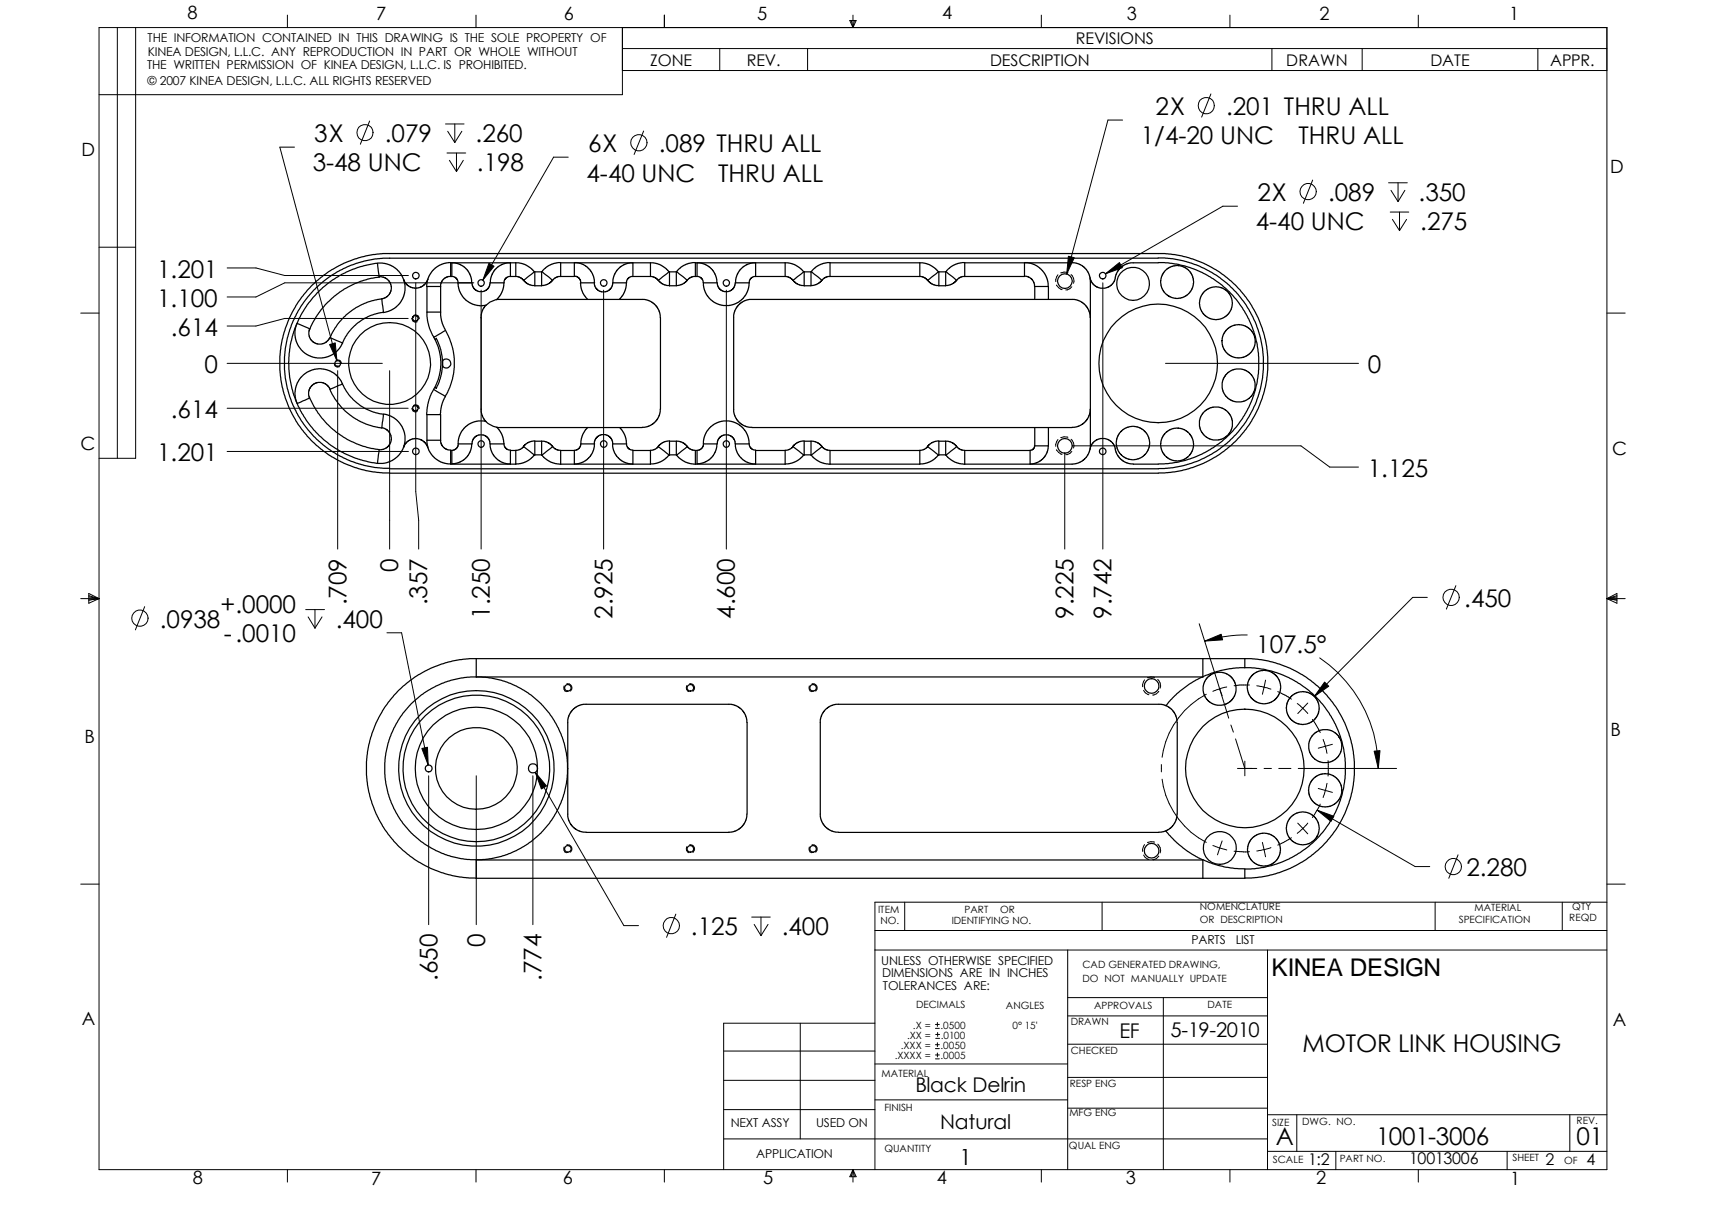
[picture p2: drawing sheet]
<svg xmlns="http://www.w3.org/2000/svg" width="297mm" height="210mm" viewBox="0 0 297 210" stroke-linecap="round" stroke-linejoin="round" font-family="sans-serif">
<g fill="none" stroke="#000" stroke-width=".17">
<path d="M17.2 4.8h261.6v198.1h-261.6zM20.4 4.8v74.7M23.5 4.8v74.7h-6.3M49.9 2.6v2.2M82.6 2.6v2.2M108 4.8v11.6h-90.8M108 12.2h170.8M108 8.4h170.8M115.3 2.6v2.2M124.9 8.4v3.8M140.1 8.4v3.8M147.4 3.6h1.1l-.5 1.2z"/>
<path d="M147.7 3.6l.3 1.2M148 2.6v2.2M148.2 3.6l-.2 1.2M180.7 2.6v2.2M210.1 16.3l-1.6 4M213.4 2.6v2.2M220.7 8.4v3.8M236.3 8.4v3.8M246.1 2.6v2.2M266.8 8.4v3.8M51.1 25.5h-2.5l9.9 37.1M64.1 21l-1.6 4"/>
<path d="M77.3 21.5h3.2M77.6 26.5h3.2M77.7 22.8l1.2 1.9M78 27.8l1.2 2M78.9 21.5v3.2M79.2 26.5v3.3M80.1 22.8l-1.2 1.9M80.4 27.8l-1.2 2M98.6 27.3h-2.5l-12.3 21.3M111.7 22.7l-1.7 4.1M194.8 20.8h-2.6l-7.1 26.7M214.7 35.8h-2.5l-20.4 11.7"/>
<path d="M227.7 31.2l-1.6 4.1M240.9 31.7h3.3M241.2 36.8h3.2M241.3 33l1.3 2M241.6 38.1l1.2 1.9M242.6 31.7v3.3M242.8 36.8v3.2M243.8 33l-1.2 2M244 38.1l-1.2 1.9M14 54.3h3.2M17.2 42.9h6.3M39.4 46.5h5l5 1.3h21.5"/>
<path d="M57.2 59.8l1-.3 .3 3.1zM70.8 55.2h-21.4l-5 1.4h-5M71.5 55.2a.61 .61 0 0 0 .8 .6M71.8 54.7a.62 .62 0 0 1 .9 .6M72.1 49.1v36.2l.5 5v4.9M82.2 49.1h-32.8l-5 2.4h-5M83.5 50.3v44.9M84.8 45.7l.9 .5-1.9 2.4zM104.7 50.3v44.9M126 50.3v44.9M183.3 49.4l.4 .5 .6 .3M183.6 47.7l-.4 .8v.4"/>
<path d="M185.3 47.3l-.7-.1-.5 .1M185.4 44.4l1 .3-1.3 2.8zM185.8 47.6a1.43 1.43 0 0 1 .5 1.5M186 49.7l-.4 .4-.7 .2M191.3 49.1v46.1M191.8 47.5l2.4-1.9 .5 .8zM278.8 54.3h3.2M39.4 63h26.9M39.4 70.8h31.4M39.4 78.3h31.5M58 63a.59 .59 0 0 0 .9 .6M58.3 62.5h.1a.56 .56 0 0 1 .6 0 .56 .56 0 0 1 .2 .6"/>
<path d="M58.6 64.3v30.9M67.6 64.3v30.9M71.5 70.8a.61 .61 0 0 0 .8 .6M71.8 70.3h.1a.56 .56 0 0 1 .6 0 .56 .56 0 0 1 .2 .6M183.3 78l.4 .5 .6 .3M183.6 76.2l-.4 .9v.3M184.7 78.6v16.6M185.3 75.9l-.7-.1-.5 .1M185.8 76.2a1.43 1.43 0 0 1 .5 1.5M186 78.3l-.4 .4-.7 .2M186 77.3h39.7l5 3.7h5M202.2 63h33.5"/>
<path d="M14 103.8h3.2M15.4 103.3l1.8 .5M15.4 103l1.8 .8-1.8 .8zM15.4 103.5l1.8 .3M17.2 103.8l-1.8 .3M25.1 105.2l-1.6 4.1M53 105.7h3.3M53.5 107l1.1 2M54.6 105.7v3.3M55.9 107l-1.3 2M67.1 109.8h2.6l4.6 22.9M97.9 119a.67 .67 0 0 0 .4 1"/>
<path d="M98.3 118.6a.69 .69 0 0 1 .9 .4 .69 .69 0 0 1-.3 .8M119.1 119a.67 .67 0 0 0 .5 1M119.6 118.6a.71 .71 0 0 1 .8 .4 .71 .71 0 0 1-.2 .9M140.4 119a.67 .67 0 0 0 .5 1M140.9 118.6a.69 .69 0 0 1 .8 .4 .69 .69 0 0 1-.2 .8M198.4 119.8l.3 .4 .6 .3M198.6 117.9l-.4 .8v.4M200.3 117.5l-.6-.1-.6 .2M200.9 117.9a1.43 1.43 0 0 1 .4 1.5M201 119.9a1.21 1.21 0 0 1-1 .7M208.1 108.2l3.5 11.3M209 111.2l2.9-1.2 .2 1z"/>
<path d="M211.6 119.5l-1.2 .4M211.6 119.5l1.6 5.1M211.6 119.5l.4 1.2M212.8 119.2l-1.2 .3M216.4 110.2a25 25 0 0 0-7.4 1M216.8 118.8l-2.7 .2M218.1 119l1.2 .2M219.3 119.2l1.2 .3M219.3 119.2l-.3 1.2M219.6 118l-.3 1.2M221.7 120l2.4 1.3M229 114.1a23.2 23.2 0 0 1 10.1 19.2"/>
<path d="M229.8 118.3l.7 .7-2.5 1.8zM247.6 103.6h-2.5l-17.1 17.2M252.6 101.6l-1.7 4.1M278.8 103.8h3.2M278.8 103.8l1.7-.8v1.6zM278.8 103.8l1.7 .3M280.5 103.3l-1.7 .5M280.5 103.5l-1.7 .3M73.2 129.8l1-.2 .1 3.1zM74.4 134.6v25.8M82.6 134.6v25.8M92.5 134.6v25.8"/>
<path d="M92.9 134l1.9 2.4-.9 .5zM92.9 134l15.3 26.6h2.6M201.5 132.6v1.3M201.6 135.2a14.6 14.6 0 0 0 7.7 10.9M209.3 120.4a14.8 14.8 0 0 0-7.7 11M213.6 125.8l.4 1.2M214.4 128.2l1.6 5.1M214.7 133.3h3.4M216 132v2.6M219.3 133.3h1.3M221.9 133.3h2.1M225.1 122l1 .9 .8 .9"/>
<path d="M225.3 133.3h17M226.9 122l-1.7 1.8M227.7 124.8l1.4 2.3M228.7 136.8l2.5 .7M229.1 139.5l-1.4 2.3M229.6 128.3l.6 2.4M230.2 135.9l-.6 2.4M230.4 132v2.6M231.2 129.1l-2.5 .7M238.4 130.3l1-.1-.3 3.1zM14 153.4h3.2M97.9 146.9v.1a.67 .67 0 0 0 .4 .9"/>
<path d="M98.3 146.6a.69 .69 0 0 1 .9 .3 .69 .69 0 0 1-.3 .9M117.3 158.6l-1.6 4M119.1 146.9v.1a.67 .67 0 0 0 .5 .9M119.6 146.6a.71 .71 0 0 1 .8 .4 .71 .71 0 0 1-.2 .8M130.4 159.1h3.2M132 159.1v3.2M140.4 146.9v.1a.67 .67 0 0 0 .5 .9M140.9 146.6a.69 .69 0 0 1 .8 .3 .69 .69 0 0 1-.2 .9M157 156.5v4.9M191.2 156.5v4.9M198.4 148.3l.3 .5 .6 .3M198.6 146.5l-.4 .8v.4"/>
<path d="M200.3 146.1l-.6-.1-.6 .1M200.9 146.4a1.43 1.43 0 0 1 .4 1.6M201 148.5a1.21 1.21 0 0 1-1 .6M210.4 146.7l1.2 .4M211.6 147.1l1.2 .3M211.6 147.1l-.4 1.2M212 145.9l-.4 1.2M214.1 147.7h2.7M219 146.1l.3 1.3M219.3 147.4l-1.2 .2M219.3 147.4l.3 1.2M220.5 147l-1.2 .4"/>
<path d="M224.1 145.3l-2.4 1.3M225.2 142.8l.9 .9M226.1 143.7l-1 .9M226.1 143.7l.8 1M226.9 142.8l-.8 .9M228.6 140.5l2.8 1.1-.5 .9zM228.6 140.5l16.9 9.8h2.6M249 156.5v4.9M253 148.3l-1.6 4.1M271.1 156.5v4.9M278.8 156.5h-127v46.4M278.8 153.4h3.2"/>
<path d="M130.8 160.4l1.2 1.9M133.3 160.4l-1.3 1.9M138.8 177.5v20.1M151.8 161.4h127M151.8 164.8h127M151.8 177.5h-26.2v25.4M162.3 178.4h.7M162.3 177.7h.7M162.3 179.5h.7M162.6 177.4v.7M162.7 179.1v.7M185.2 164.8v38.1"/>
<path d="M185.2 176.2h34.7M185.2 173.1h34.7M201.8 173.1v29.8M219.9 164.8v38.1M125.6 192.5h26.2M125.6 187.4h26.2M125.6 182.3h26.2M125.6 197.6h94.3M151.8 190.8h33.4M151.8 184.6h33.4M162.3 183.7h.7M162.3 183h.7"/>
<path d="M162.3 181.9h.7M162.3 181.2h.7M162.3 180.1h.7M162.6 180.9v.7M162.6 182.7v.6M185.2 186.9h34.7M185.2 181.1h34.7M185.2 192.2h34.7M219.9 193.4h58.9M219.9 199.7h58.9M225 193.4v6.3M231.8 199.7v3.2"/>
<path d="M261.5 199.7v3.2M272.4 193.4v6.3M49.9 202.9v2.2M82.6 202.9v2.2M115.3 202.9v2.2M148 202.9v2.2M148 202.9l.5 1.2h-1.1zM148 202.9l.2 1.2M148 202.9l-.3 1.2M180.7 202.9v2.2M213.4 202.9v2.2M246.1 202.9v2.2"/>
<circle cx="209.3" cy="18.3" r="1.41"/>
<circle cx="63.3" cy="23" r="1.4"/>
<circle cx="110.9" cy="24.8" r="1.41"/>
<circle cx="227" cy="33.2" r="1.41"/>
<circle cx="24.3" cy="107.2" r="1.41"/>
<circle cx="251.8" cy="103.6" r="1.41"/>
<circle cx="252.2" cy="150.3" r="1.41"/>
<circle cx="116.5" cy="160.6" r="1.43"/>
</g>
<g fill="none" stroke="#000" stroke-width=".21">
<path d="M53.8 57.1l-2.2-1-.4 1.3 .1 1.4 .5 1.2 .9 1.1 1 .6 1.3 .4h.9l1-.2 1.4-.9 .6-.6 .5-.9M53.8 57.1l-.2 .3 .1 1.1 .4 .6 .7 .5h1.3l.7-.4 .4-.6M65.5 45.7l.3 2.4-1.3 .2-2 .5-2.2 1-1.4 .9-2 1.7-1.2 1.3-1.2 1.9-.7 1.5M65.7 48h.8l.6 .3 .6 .7 .2 .7v.7l-.3 .7-.5 .4-.9 .4M66.2 51.9l-2.5 .6-1.9 .8-1.8 1.4-1 1.1-1.1 1.5-.6 1.3 2.1 .9M66.5 54.2l-1.2 .2-1.1 .4-2.2 1.2-1.8 2-.8 1.5M70.1 48.5l.2 .9-.1 1.5-.6 1.3-.9 1.1-.8 .5-1.4 .4-.3-2.3M74.1 54.1v.8l.3 1.6 .9 2M74.1 54.1h2.4M74.2 48.4l-.3 .7-.5 .5-.7 .3-.8 .1-.7-.2-.5-.3-.5-.6-.5-1.2-.5-.6-1-.9-1-.4-.8-.2-1.2 .1-2.1 .4-1.8 .6-2 .9-1.6 1-2.7 2.2-1.4 1.7-1.2 1.7-1.4 3.3-.7 2.5-.2 2.8 .1 2.6 .3 1.5 .5 1.6 1.2 2.8 1 1.6 1.3 1.7 2.5 2.4 2.7 1.7 2.4 .9 3.4 .8 .3-2.4h.6l.7-.3 .5-.5 .3-.9v-.7l-.3-.6-.5-.5-.9-.3M75.7 58.7l.8 2 .3 2.3-.1 1.5-.3 1.1-.7 1.8-.2-.2M75.7 58.7l-.2 .2"/>
<path d="M76.5 54.1l.1 1.6 .7 1.6M76.5 49.7h-2.4v4.4M76.5 49.7v4.4M78.2 45.6l-1.5 .2-.8 .4-.6 .5-.9 1.3-.3 1-.1 .7M78.2 48h-.6l-.5 .3-.6 .7v.7M78.2 48h.2M78.4 45.6l1.3 .2 .9 .6 .9 1.1 .4 1.6-2.4-.1-.2-.6-.5-.4h-.4zM79.5 49.1l.2 1.4 .5 .9 .7 .8 1.6 .7 .7 .1h1.1M81.9 49.1l.1 .6 .3 .4 .8 .5h.7l.7-.4 .4-.5 .1-.6h2.5M83.5 55.1v16.4l.3 1 .5 .6h-1.6l-1.6 .6-.9 .9-.4 .8-.3 .8v.8M84.3 53a2.89 2.89 0 0 1 2.4-1.1h25.2l.8 .3 .7 .4 .5 .5 .4 .7 .3 1.3v15.9M84.3 53l-.6 .8-.3 1.3"/>
<path d="M87.5 49.1l-.4 1.5-.4 .8-.6 .5M88.6 48l-.8 .2-.3 .4v.5M88.6 48v-2.4l-1 .1-1.1 .5-.8 .8-.5 1.1-.1 1M88.6 48h.9M89.5 45.6h.5l1 .2 1.3 .9 .4 .5M89.5 45.6h-11.3v2.4M89.5 45.6v2.4M90.8 48.6l.6 .6 .6 .2 .8 .2M92.8 47.2v2.4M94 47.2v2.4h-1.2M94 47.2l1.9 1.4M94 47.2h-1.3l-1.9 1.4-.6-.5-.7-.1"/>
<path d="M95.9 48.6l-1.1 .8-.8 .1M97.3 45.6l-1.2 .1-.8 .3-.6 .4-.7 .8M97.3 48h-.7l-.7 .6M99.6 45.6l1.1 .1 .9 .4 .5 .4 .7 1 .4 1.6h-2.4l-.1-.5-.3-.4-.3-.2-.5-.1M99.6 45.6v2.4h-2.3M100.7 49.1l.1 .8 .3 .9 .9 1.1M103.1 49.1v.3l.3 .6 .4 .4 .5 .2h.8l.6-.3 .4-.5 .2-.7M106.3 49.1h2.4M108.7 49.1l-.3 1.5-.5 .8-.4 .5M109.8 48h-.4l-.5 .4-.2 .7M109.8 48v-2.4l-.9 .1-1.1 .5-.9 .8-.5 1.1-.1 1M109.8 48h3.1"/>
<path d="M112.9 45.6h.5l1 .2 1.3 .9 .4 .5M112.9 45.6h-15.6v2.4M112.9 45.6v2.4M114.2 48.6l.6 .6 .6 .2 .8 .2M116.2 47.2v2.4M117.3 47.2v2.4h-1.1M117.4 47.2l1.8 1.4M117.4 47.2h-1.3l-1.9 1.4-.7-.5-.6-.1M119.2 48.6l-1 .8-.9 .1M120.6 45.6l-1.1 .1-.8 .3-.7 .4-.6 .8M120.6 48h-.6l-.8 .6M120.6 48h.3"/>
<path d="M120.9 48v-2.4l.9 .1 1.3 .6 .6 .6 .4 .6 .3 1.6h-2.4M120.9 48h.4l.4 .3 .3 .8M122 49.1l.3 1.3 .7 1.2 .9 .9 1.6 .5 1.6-.1 1-.4 .5-.4 .6-.7 .5-.8 .3-1.5M124.5 49.1v.4l.3 .6 .8 .5h.8l.6-.4 .5-.5v-.6h2.5M131.1 48v-2.4l-.9 .1-1.1 .5-.9 .8-.5 1.1-.1 1M131.1 48h-.3l-.5 .2-.3 .4v.5M131.1 48h5.1M136.2 45.6h.6l.9 .2 1.3 .9 .4 .5M136.2 45.6h-15.6v2.4M136.2 45.6v2.4M137.6 48.6l.7 .6 1.2 .4M139.5 47.2v2.4"/>
<path d="M140.7 47.2v2.4h-1.2M140.8 47.2h-1.4l-1.8 1.4-.7-.5-.7-.1M140.8 47.2l1.8 1.4M142.6 48.6l-1 .8-.9 .1M144 45.6l-1.1 .1-.9 .3-.6 .4-.6 .8M144 48h-.7l-.7 .6M144 48h15.6M159.6 45.6h.5l1 .2 1.3 .9 .4 .5M159.6 45.6h-15.6v2.4M159.6 45.6v2.4M160.9 48.6l.7 .6 1.3 .4M162.9 47.2v2.4"/>
<path d="M164.1 47.2v2.4h-1.2M164.1 47.2h-1.3l-1.9 1.4-.6-.5-.7-.1M164.1 47.2l1.9 1.4M166 48.6l-1.1 .8-.8 .1M167.4 45.6l-1.2 .1-.8 .3-.6 .4-.7 .8M167.4 48h-.7l-.7 .6M177.8 45.6h.8l.8 .2 1.3 1 .9 1.2 .2 .9 .1 .8M177.8 47.9l.6 .1 .7 .5 .3 .5 .1 .7M177.8 45.6v2.4h-10.4M179.5 49.7h2.4M179.5 49.7v2.2M181.9 49.7v2.2"/>
<path d="M186 45.6l1 .1 1.2 .7 .6 .8 .3 1M186 45.6h-18.6v2.4M189.1 48.2v29.7M189.2 55.1l-.2-1.1-.5-.9-1-.8-1-.4-56.9 .1-.7 .3-.7 .5-.6 .8-.3 1v16.9l.3 1 .9 1 1.1 .5 .9 .1M201 44.7l2.4 .2 2 .4 2.1 .6 2.6 1.3 2.8 1.9 1.9 2 1.4 1.7 .8 1.4 .8 1.6 .5 1.5 .8 3.2 .1 3.6-.5 3.3-.9 2.8-1.6 3-1.7 2.1-1.3 1.3-1.5 1.3-2.7 1.6-3.2 1.1-2.4 .6-2.4 .1h-133.4M201 44.8h-134.5l-3.3 .5-3 1-1.6 .8-1.5 1-2.7 2.3-2.1 2.6-1.4 2.6-1 3-.5 3.3 .1 3.6 .7 3.2 1.5 3.3 1.8 2.6 1.5 1.6 1 .9 2.6 1.8 2.4 1.2 2.2 .6 1.9 .4 2.5 .1M201 45.6h1.6l3 .5 2 .8 1.6 .7 1.3 .7 2.2 1.7 1.8 1.9 1.1 1.6 1.1 1.8 .8 2.2 .6 1.9 .3 1.9v3.4l-.3 1.9-.8 2.5-.6 1.6-1.1 1.9-1.1 1.5-1.8 1.9-2.2 1.7-1.3 .7-1.6 .8-2 .7-1.5 .3-2.1 .3h-5.4l-.9-.1-.6-.3-.8-.5-.6-.9-.5-1.7-.6-.6-.9-.3h-.8l-.8 .3-.7 .6-.3 .9M201 45.6h-4.9l-.8 .2-1 .7-.4 .5-.4 .9-.1 .8-.3 .5-.7 .6-.7 .2h-.8l-.8-.3-.7-.7-.3-.8M202.8 51.4l-.8-.7-.5-.9-.1-1.1 .2-1 .6-.8 1-.7 1.3-.1 .9 .2 .8 .6 .7 1 .2 1.2-.3 1-.5 .8-1.2 .7-1.1 .2-1.2-.4M51.6 70l2.2-1 .7 1.5 1.3 2 .9 1 1.6 1.5 1.9 1.2 1.7 .8 1.9 .6 2 .4M53.7 69l-.2-.4 .1-1 .3-.5 .6-.6 .7-.2 .9 .1 .6 .3 .6 .8 2.1-.9-.2-.5-1-1.2-1.5-.8-1.5-.1-.9 .1-1 .4-1.2 1.1-.8 1.5-.1 1.4 .4 1.4M59.4 66.6l.7 1.3 .8 1.1 1.7 1.4 2.2 1.1 1.7 .4-.3 2.4-1.3-.3-1.5-.5-1.3-.6-1-.6-1.2-1-1.3-1.4-1-1.5-.4-.9"/>
<path d="M66.5 71.8l1 .3 .9 .4 .8 .7 .6 .8 .5 1.6v1l-.2 1M70.1 77.6l-.8 1.3-1.2 1-1.3 .4-1.4 .1M70.1 77.6l.2-.6 .6-.5 .7-.4h.7l.7 .1 .5 .4 .5 .4 .2 .6M72.5 70.6a.48 .48 0 0 1-.5 .7 .48 .48 0 0 1-.2-.9l.3-.1 .4 .3M74 71.9l.1-1.2 .3-1.4 .9-1.7 2 1.2-.4 .6-.3 1-.2 1.5M74.1 76.4l.1 1.2M74.1 76.4v-4.5h2.4v4.5M74.1 76.4h2.4M74.2 77.6l.6 1.2 .9 .9 1.2 .6 1.3 .2M75.2 67.5l.9-1.8 .4-2.3v-1.3l-.3-1.5-.9-2.1 2-1.2 .7 1.4 .6 1.8 .2 1.6v1.7l-.1 1.1-.4 1.5-.6 1.6-.4 .7M76.5 76.4v.6l.6 .8 .5 .2 .6 .1M76.8 62.5a.8 .8 0 0 1 1.2 0 .8 .8 0 0 1 0 1.1 .8 .8 0 0 1-1.2-.1z"/>
<path d="M78.4 78.1h-.2v2.4h11.3M78.4 78.1v2.4M79.5 77h2.4l-.2 .9-.5 1.1-.6 .7-1.1 .6-1.1 .1M79.5 77v.3l-.3 .5-.4 .3h-.4M81.9 77v-.4l.4-.7 .8-.5h.7l.7 .4 .4 .6 .1 .6M84.3 73.2l1.3 .8 .6 .1M85 77l.2 1.1 .4 .9 .8 .8 1.1 .5 1.1 .2v-2.4h.9M85 77h2.5v.4l.4 .5 .7 .2M86.2 74.1l.5 .6 .4 .7 .3 1.6M89.5 78.1v2.4M90.8 77.5l2 1.4M90.8 77.5l-.7 .5-.6 .1"/>
<path d="M92.7 78.9l-.5 .6-1.1 .7-1.6 .3M92.8 76.5h-.6l-.6 .3-.8 .7M92.8 78.9h1.2M94 78.9v.1M94 76.5l1 .2 .9 .7M94 76.5h-1.2v2.4M94 76.5v2.4M94 79l.5 .5 1.1 .7 .8 .2 .9 .1M97.3 78.1l-.7-.1-.7-.5-1.9 1.5M97.3 78.1v2.4M97.3 78.1h2.3M99.6 78.1v2.4"/>
<path d="M100.8 77h2.4l-.2 1.1-.6 1-.8 .8-.9 .4-1.1 .2M100.8 77l-.1 .4-.3 .5-.8 .2M102 74.2l-.4 .4-.5 .8-.3 .8v.8M103.1 77v-.4l.3-.6 .4-.4 .5-.2h.8l.6 .3 .5 .7 .1 .6h2.4M106.3 77l.1 1.1 .6 1 .8 .8 1.5 .6h.5v-2.4h3.1M107.5 74.2l.9 1.3 .3 1.5M108.7 77l.1 .4 .3 .5 .7 .2M112.9 78.1v2.4M114.2 77.5l2 1.4M114.2 77.5l-.7 .5-.6 .1M114.6 71l-.1 .8-.6 1.1-1 .9-1 .3h-25.7M116.1 78.9l-.5 .6-.6 .4-1 .4-1.1 .2"/>
<path d="M116.2 76.5h-.6l-.7 .3-.7 .7M116.2 78.9h1.1M117.3 78.9l.1 .1M117.3 76.5l1 .2 .9 .7M117.3 76.5h-1.1v2.4M117.3 76.5v2.4M117.4 79l.5 .5 1.1 .7 .8 .2 .8 .1M120.6 78.1l-.6-.1-.8-.5-1.8 1.5M120.6 78.1v2.4M120.6 78.1h.3M120.9 78.1v2.4M122.1 77l-.1 .4-.3 .5-.8 .2"/>
<path d="M124.5 77v-.4l.3-.7 .8-.5h.8l.6 .4 .5 .6 .1 .6M127.6 77l.1 1.1 .6 1 .8 .8 1.5 .6h.5v-2.4h5.1M127.6 77h2.4v.4l.4 .5 .7 .2M130 77l-.1-.8-.2-.8-.5-.8-.8-.9-1-.5-.9-.2h-1l-.9 .2-.9 .5-.9 .9-.5 1-.3 .9v.5h2.4l-.3 1.5-.4 .7-.8 .6-1.1 .5-.9 .1M136.2 78.1v2.4M137.6 77.5l1.9 1.4M137.6 77.5l-.6 .4-.8 .2M139.4 78.9l-.5 .6-1.1 .7-1.6 .3M139.5 76.5h-.5l-.7 .3-.7 .7M139.5 78.9h1.2M140.7 78.9l.1 .1M140.7 76.5l1 .2 .9 .7"/>
<path d="M140.7 76.5h-1.2v2.4M140.7 76.5v2.4M140.8 79l.5 .5 1 .7 .8 .2 .9 .1M144 78.1l-.7-.1-.7-.5-1.8 1.5M144 78.1v2.4M144 78.1h15.6M159.6 78.1v2.4M160.9 77.5l2 1.4M160.9 77.5l-.5 .4-.8 .2M162.8 78.9l-.5 .6-.6 .4-1 .4-1.1 .2M162.9 76.5h-.6l-.6 .3-.8 .7M162.9 78.9h1.2"/>
<path d="M164.1 78.9v.1M164.1 76.5l1 .2 .9 .7M164.1 76.5h-1.2v2.4M164.1 76.5v2.4M164.1 79l.5 .5 1.1 .7 .8 .2 .9 .1M167.4 78.1l-.7-.1-.7-.5-1.9 1.5M167.4 78.1v2.4M167.4 78.1h11.3M179.5 77.3l-.1 .5-.2 .2-.5 .1M179.5 74.2v3.1M179.5 77.3h2.4M181.9 77.3l-.2 1.1-.5 .9-.7 .6-.9 .5-.9 .1v-2.4"/>
<path d="M181.9 74.2v3.1M189.1 77.9l-.3 1-.6 .8-1 .6-1 .2h-18.8M189.2 71l-.3 1.3-.6 .9-1 .7-1.3 .3h-55.5M198.2 74.5l.7 .6 .5 1.2v1.3l-.5 1-.7 .7-1.1 .4h-1.3l-.9-.5-.8-.8-.4-1 .1-1.3 .4-1 .8-.7 1-.4h1.3l.9 .5M204.4 74.3l1 .2 1.1 .9 .5 .8 .1 1.1-.3 1-.8 1.1-.9 .4-1.1 .2-1-.3-1-.8-.5-.9-.1-1.1 .2-1 .9-1.1 .9-.4 1.1-.1M67.6 82h-2.1l-2.1-.4-1.8-.5-2-.8-2.6-1.4-2.7-2.2-1-1.1-1.6-2-1.5-2.6-.7-2-.5-1.8-.4-3v-2.4l.1-1.6 .8-3.2 1.2-2.8 1-1.8 1-1.3 2.2-2.4 2.7-1.9 2-1.1 2-.8 3.2-.7 1.6-.2 136.6 .1 3.2 .6 2.7 1 2.6 1.5 2.7 2.2 2 2.2 1.6 2.6 1.2 2.8 .8 3.2 .2 1.6v2.4l-.2 1.6-.4 2.1-1.1 3.1-1.1 2-1 1.4-1 1.2-1.6 1.7-2.7 1.9-2 1.1-2 .8-3.2 .8-2.7 .2h-133.4M97.3 80.5h15.6M120.6 80.5h15.6M144 80.5h15.6M82.6 117.4l-1.9 .1-2.5 .5-2.6 1-2 1.2-2.2 1.8-1.4 1.7-1.2 1.8-.9 1.9-.6 1.6-.5 2.7v2.5l.2 1.8 .5 2.3 .8 2 1.2 2 1.9 2.2 2.2 1.9 2 1.2 2 .8 2.3 .5 1.8 .2h2.5l2.7-.5 1.6-.6 1.9-.9 1.8-1.2 1.6-1.4 1.9-2.2 1.2-2 .8-2 .6-2.5 .2-2.5M82.6 117.4l2.5 .2 1.9 .4 1.5 .5 1.1 .5 2 1.2 2.2 1.8 1.9 2.3 1.2 2 .5 1.1 .5 1.5 .4 1.9 .2 2.5M82.6 114.3h-2.1l-2.1 .4-1.8 .5-1.9 .8-2.7 1.4-2.7 2.2-1 1-1.5 2.1-1.5 2.6-1.1 3.1-.4 2.1-.2 1.6v2.4l.2 1.6 .7 3.2 .8 1.9 1.1 2.1 1.3 1.9 1.3 1.4 1 1 2 1.5 2.7 1.5 1.9 .8 1.8 .5 2.1 .3 2.1 .2"/>
<path d="M82.6 114.3v3.1M82.6 117.4h126.1M82.6 114.3h133.4M208.7 117.4l-2.3 1.3-1.7 1.2-1.6 1.5-.8 1M208.7 114.3v3.1M216 115.8l1.7 .1 1.5 .2 1.4 .3 2.1 .7 2.8 1.5 1.6 1.2 1.2 1.1 1.2 1.3 1.1 1.5 1.1 1.9 1.1 3 .4 1.5 .2 2.1-.1 3.4-.5 2.4-.4 1.4-.7 1.6-1.1 1.8-1.1 1.6-1.2 1.3-1.2 1.1-1.6 1.2-2.8 1.4-2.1 .8-1.4 .3-1.5 .2h-1.7M216 114.3v1.5M216 114.3h2.1l2 .4 1.9 .5 1.9 .8 2.7 1.4 2.7 2.2 .9 1 1.6 2.1 1.5 2.6 .8 2 .5 1.8 .4 3v2.4l-.2 1.6-.7 3.2-.8 1.9-1.1 2.1-1.4 1.9-1.2 1.4-1 1-2 1.5-2.7 1.5-1.9 .8-1.9 .5-2 .3-2.1 .1M216 115.8l-2 .1-2.3 .4-1.4 .5-1.6 .6M219 116.3l1 .1 1.2 .6 .8 1.1 .2 .9-.2 1.2-.5 .9-.9 .7-1.1 .3-1.2-.2-.9-.5-.7-.9-.3-1.1 .2-1.2 .5-.9 1.1-.8 .9-.2M202.3 122.4l-.8-.2h-56.5l-.9 .2-.9 .7-.6 .9-.3 .8v16.9l.3 .8 .6 1 .8 .5 .6 .3 .9 .1h55.6M202.3 122.4l.7 .4 .6 .6 .4 .6 .2 .8 .1 16.4"/>
<path d="M227.3 120.3l1 .7 .5 1.1 .1 1.2-.4 1-.8 .9-1 .4h-1.2l-1-.3-.8-.8-.4-1-.1-1.2 .4-1 .8-.8 .9-.4 1.2-.1 .8 .3M232.3 127.9l.4 .9 .1 1.1-.4 1-.7 .8-.9 .5-1.3 .1-1-.3-.9-.8-.4-.9-.1-1.3 .3-1 .8-.9 .9-.4 1.3-.1 .6 .1 .7 .4 .7 .8M232.8 137l-.1 1-.6 1.1-1.1 .7-1 .2-1-.2-1-.6-.8-1-.2-1 .2-1.1 .6-1 1.1-.7 1-.2 1 .2 1 .6 .7 1 .2 1M82.6 152.4h133.4M129.6 141.2l-.1 .9-.6 1.1-1 .8-1 .4h-25.2M129.6 141.2v-15.9l-.3-1.3-.4-.6-.5-.6-.6-.4-.9-.2h-25.7l-.9 .2-.9 .7-.6 .7-.3 1v16.9l.3 1 .9 1 1.1 .6 .9 .1M202.3 144.1l1.4 1.7 1.5 1.3 1.6 1.1 1.9 1M204.2 141.2l-.1 1-.7 1.1-1.1 .8-1.2 .3M208.7 149.1l1.8 .8 1.8 .5 1.9 .3h1.8M208.7 149.2h-126.1v3.2M208.7 149.2v3.2M216 150.7v1.7"/>
<path d="M220.8 149.8l-.6 .3-.7 .1-1.1-.1-1.1-.7-.6-.8-.3-1 .2-1.2 .7-1.1 .8-.5 1-.3 1.2 .2 1.1 .7 .5 .8 .3 1-.2 1.1-.4 .8-.8 .8M228.5 145l-.7 .9-.8 .5-1.1 .2-1.3-.4-.8-.7-.5-1.1-.1-1.2 .4-.9 .6-.8 1.1-.6h1.2l1 .3 .8 .7 .5 1.1 .1 .8-.3 1.3"/>
<circle cx="72.1" cy="55.2" r=".49"/>
<circle cx="72.2" cy="47.8" r=".57"/>
<circle cx="83.5" cy="49.1" r=".56"/>
<circle cx="104.8" cy="49.1" r=".57"/>
<circle cx="126" cy="49.1" r=".56"/>
<circle cx="184.8" cy="48.8" r="1.27"/>
<circle cx="191.3" cy="47.8" r=".57"/>
<circle cx="196.6" cy="49.2" r="2.87"/>
<circle cx="211" cy="52.6" r="2.85"/>
<circle cx="214.9" cy="59.2" r="2.87"/>
<circle cx="58.6" cy="63" r=".49"/>
<circle cx="67.6" cy="63.1" r="7.1"/>
<circle cx="72.2" cy="78.3" r=".57"/>
<circle cx="83.5" cy="77" r=".56"/>
<circle cx="104.8" cy="77" r=".57"/>
<circle cx="126" cy="77" r=".56"/>
<circle cx="184.8" cy="77.3" r="1.27"/>
<circle cx="191.3" cy="78.3" r=".57"/>
<circle cx="201" cy="63.1" r="10.3"/>
<circle cx="211" cy="73.5" r="2.86"/>
<circle cx="214.9" cy="66.9" r="2.86"/>
<circle cx="98.5" cy="119.3" r=".57"/>
<circle cx="119.8" cy="119.3" r=".57"/>
<circle cx="141.1" cy="119.3" r=".57"/>
<circle cx="199.8" cy="119" r="1.27"/>
<circle cx="211.6" cy="119.5" r="2.85"/>
<circle cx="74.4" cy="133.3" r=".6"/>
<circle cx="82.6" cy="133.3" r="13.5"/>
<circle cx="82.7" cy="133.3" r="12.7"/>
<circle cx="82.7" cy="133.3" r="10.6"/>
<circle cx="82.7" cy="133.3" r="7.1"/>
<circle cx="92.5" cy="133.3" r=".8"/>
<circle cx="216" cy="133.3" r="10.3"/>
<circle cx="98.5" cy="147.3" r=".57"/>
<circle cx="119.8" cy="147.3" r=".57"/>
<circle cx="141.1" cy="147.3" r=".57"/>
<circle cx="199.8" cy="147.6" r="1.27"/>
<circle cx="211.6" cy="147.1" r="2.86"/>
</g>
<path d="M84.8 45.7l.9 .5-1.9 2.4zM185.4 44.4l1 .3-1.3 2.8zM191.8 47.5l2.4-1.9 .5 .8zM57.2 59.8l1-.3 .3 3.1zM209 111.2l2.9-1.2 .2 1zM73.2 129.8l1-.2 .1 3.1zM92.9 134l1.9 2.4-.9 .5zM229.8 118.3l.7 .7-2.5 1.8zM238.4 130.3l1-.1-.3 3.1zM228.6 140.5l2.8 1.1-.5 .9z" fill="#000"/>
<g font-size="4.2">
<text x="200.5" y="20">2X</text>
<text x="212.7" y="20">.201 THRU ALL</text>
<text x="54.3" y="29.7">3-48 UNC</text>
<text x="54.5" y="24.7">3X</text>
<text x="66.8" y="24.7">.079</text>
<text x="82.5" y="24.7">.260</text>
<text x="82.8" y="29.7">.198</text>
<text x="102.1" y="26.4">6X</text>
<text x="114.3" y="26.4">.089 THRU ALL</text>
<text x="197.9" y="25.1">1/4-20 UNC</text>
<text x="225.3" y="25.1">THRU ALL</text>
<text x="101.8" y="31.5">4-40 UNC</text>
<text x="124.6" y="31.5">THRU ALL</text>
<text x="218.2" y="34.9">2X</text>
<text x="230.4" y="34.9">.089</text>
<text x="246.1" y="34.9">.350</text>
<text x="217.9" y="40">4-40 UNC</text>
<text x="246.4" y="40">.275</text>
<text x="27.3" y="53.2">1.100</text>
<text x="27.3" y="48.2">1.201</text>
<text x="29.6" y="58.3">.614</text>
<text x="35.5" y="64.7">0</text>
<text x="237.3" y="64.7">0</text>
<text x="29.6" y="72.5">.614</text>
<text x="27.3" y="80">1.201</text>
<text x="237.3" y="82.7">1.125</text>
<text x="69.1" y="99.1" transform="rotate(-90 69.1 99.1)">0</text>
<text x="38.3" y="106.4">+.0000</text>
<text x="60.1" y="105" transform="rotate(-90 60.1 105)">.709</text>
<text x="74.1" y="105" transform="rotate(-90 74.1 105)">.357</text>
<text x="85" y="107.4" transform="rotate(-90 85 107.4)">1.250</text>
<text x="106.3" y="107.4" transform="rotate(-90 106.3 107.4)">2.925</text>
<text x="127.5" y="107.4" transform="rotate(-90 127.5 107.4)">4.600</text>
<text x="186.3" y="107.4" transform="rotate(-90 186.3 107.4)">9.225</text>
<text x="192.8" y="107.4" transform="rotate(-90 192.8 107.4)">9.742</text>
<text x="254" y="105.3">.450</text>
<text x="27.7" y="108.9">.0938</text>
<text x="38.9" y="111.4">-.0010</text>
<text x="58.2" y="108.9">.400</text>
<text x="218" y="113.3">107.5°</text>
<text x="254.4" y="152">2.280</text>
<text x="84.2" y="164.3" transform="rotate(-90 84.2 164.3)">0</text>
<text x="119.9" y="162.3">.125</text>
<text x="135.6" y="162.3">.400</text>
<text x="75.9" y="170.2" transform="rotate(-90 75.9 170.2)">.650</text>
<text x="94" y="170.2" transform="rotate(-90 94 170.2)">.774</text>
<text x="220.6" y="169.3">KINEA DESIGN</text>
<text x="226" y="182.5">MOTOR LINK HOUSING</text>
<text x="221.4" y="198.7">A</text>
<text x="238.8" y="198.6">1001-3006</text>
<text x="273.5" y="198.7">01</text>
</g>
<text font-size="3.9" x="166.5" y="202.1">1</text>
<g font-size="3.5">
<text x="203.1" y="179.8">5-19-2010</text>
<text x="194.2" y="180.1">EF</text>
<text x="158.8" y="189.5">Black Delrin</text>
<text x="163.1" y="195.8">Natural</text>
</g>
<g font-size="3.2">
<text x="32.5" y="3.3">8</text>
<text x="65.3" y="3.4">7</text>
<text x="97.8" y="3.4">6</text>
<text x="131.4" y="3.4">5</text>
<text x="163.4" y="3.3">4</text>
<text x="195.5" y="3.4">3</text>
<text x="228.9" y="3.6">2</text>
<text x="261.8" y="3.6">1</text>
<text x="14.1" y="27.1">D</text>
<text x="279.4" y="29.9">D</text>
<text x="14" y="78">C</text>
<text x="279.7" y="78.9">C</text>
<text x="14.6" y="128.9">B</text>
<text x="279.4" y="127.7">B</text>
<text x="14.2" y="177.8">A</text>
<text x="279.8" y="178">A</text>
<text x="33.5" y="205.4">8</text>
<text x="64.4" y="205.5">7</text>
<text x="97.7" y="205.4">6</text>
<text x="132.4" y="205.4">5</text>
<text x="162.6" y="205.4">4</text>
<text x="195.4" y="205.3">3</text>
<text x="228.4" y="205.4">2</text>
<text x="262" y="205.5">1</text>
</g>
<g font-size="2.8">
<text x="112.8" y="11.4">ZONE</text>
<text x="129.6" y="11.4">REV.</text>
<text x="171.8" y="11.4">DESCRIPTION</text>
<text x="186.7" y="7.7">REVISIONS</text>
<text x="223.2" y="11.4">DRAWN</text>
<text x="248.2" y="11.4">DATE</text>
<text x="268.9" y="11.4">APPR.</text>
<text x="227" y="202.1">1:2</text>
<text x="244.5" y="201.9">10013006</text>
<text x="268.2" y="202.1">2</text>
<text x="275.2" y="202.1">4</text>
</g>
<g font-size="2.1">
<text x="25.5" y="11.9">THE WRITTEN PERMISSION OF KINEA DESIGN, L.L.C. IS PROHIBITED.</text>
<text x="25.6" y="7.2">THE INFORMATION CONTAINED IN THIS DRAWING IS THE SOLE PROPERTY OF</text>
<text x="25.7" y="9.7">KINEA DESIGN, L.L.C. ANY REPRODUCTION IN PART OR WHOLE WITHOUT</text>
<text x="25.6" y="14.8">© 2007 KINEA DESIGN, L.L.C. ALL RIGHTS RESERVED</text>
<text x="152.9" y="167.3">UNLESS OTHERWISE SPECIFIED</text>
<text x="206.7" y="163.8">PARTS</text>
<text x="214.4" y="163.8">LIST</text>
<text x="153.1" y="169.5">DIMENSIONS ARE IN INCHES</text>
<text x="153.2" y="171.7">TOLERANCES ARE:</text>
<text x="126.8" y="195.5">NEXT ASSY</text>
<text x="141.6" y="195.5">USED ON</text>
<text x="131.2" y="200.8">APPLICATION</text>
</g>
<g font-size="1.7">
<text x="152.4" y="158.4">ITEM</text>
<text x="152.8" y="160.4">NO.</text>
<text x="165.1" y="160.3">IDENTIFYING NO.</text>
<text x="167.3" y="158.3">PART</text>
<text x="173.5" y="158.3">OR</text>
<text x="208.1" y="160.1">OR DESCRIPTION</text>
<text x="208.2" y="157.9">NOMENCLATURE</text>
<text x="253.1" y="160.1">SPECIFICATION</text>
<text x="255.8" y="158">MATERIAL</text>
<text x="272.3" y="159.9">REQD</text>
<text x="272.8" y="157.9">QTY</text>
<text x="187.8" y="167.9">CAD GENERATED DRAWING,</text>
<text x="187.8" y="170.4">DO NOT MANUALLY UPDATE</text>
<text x="158.4" y="178.4">.X =</text>
<text x="159" y="174.9">DECIMALS</text>
<text x="163.2" y="178.4">.0500</text>
<text x="174.5" y="175">ANGLES</text>
<text x="175.7" y="178.5">0° 15'</text>
<text x="185.8" y="177.8">DRAWN</text>
<text x="189.8" y="175.1">APPROVALS</text>
<text x="209.5" y="174.9">DATE</text>
<text x="155.2" y="183.7">.XXXX =</text>
<text x="156.3" y="181.9">.XXX =</text>
<text x="157.4" y="180.2">.XX =</text>
<text x="163.2" y="183.7">.0005</text>
<text x="163.2" y="181.9">.0050</text>
<text x="163.2" y="180.2">.0100</text>
<text x="185.8" y="182.9">CHECKED</text>
<text x="152.9" y="186.8">MATERIAL</text>
<text x="185.6" y="188.6">RESP ENG</text>
<text x="153.5" y="192.7">FINISH</text>
<text x="185.5" y="193.7">MFG ENG</text>
<text x="220.7" y="195.3">SIZE</text>
<text x="225.9" y="195.1">DWG. NO.</text>
<text x="273.6" y="194.9">REV.</text>
<text x="153.5" y="199.8">QUANTITY</text>
<text x="185.5" y="199.3">QUAL ENG</text>
<text x="220.8" y="201.7">SCALE</text>
<text x="232.4" y="201.5">PART NO.</text>
<text x="262.4" y="201.5">SHEET</text>
<text x="271.4" y="201.9">OF</text>
</g>
</svg>
